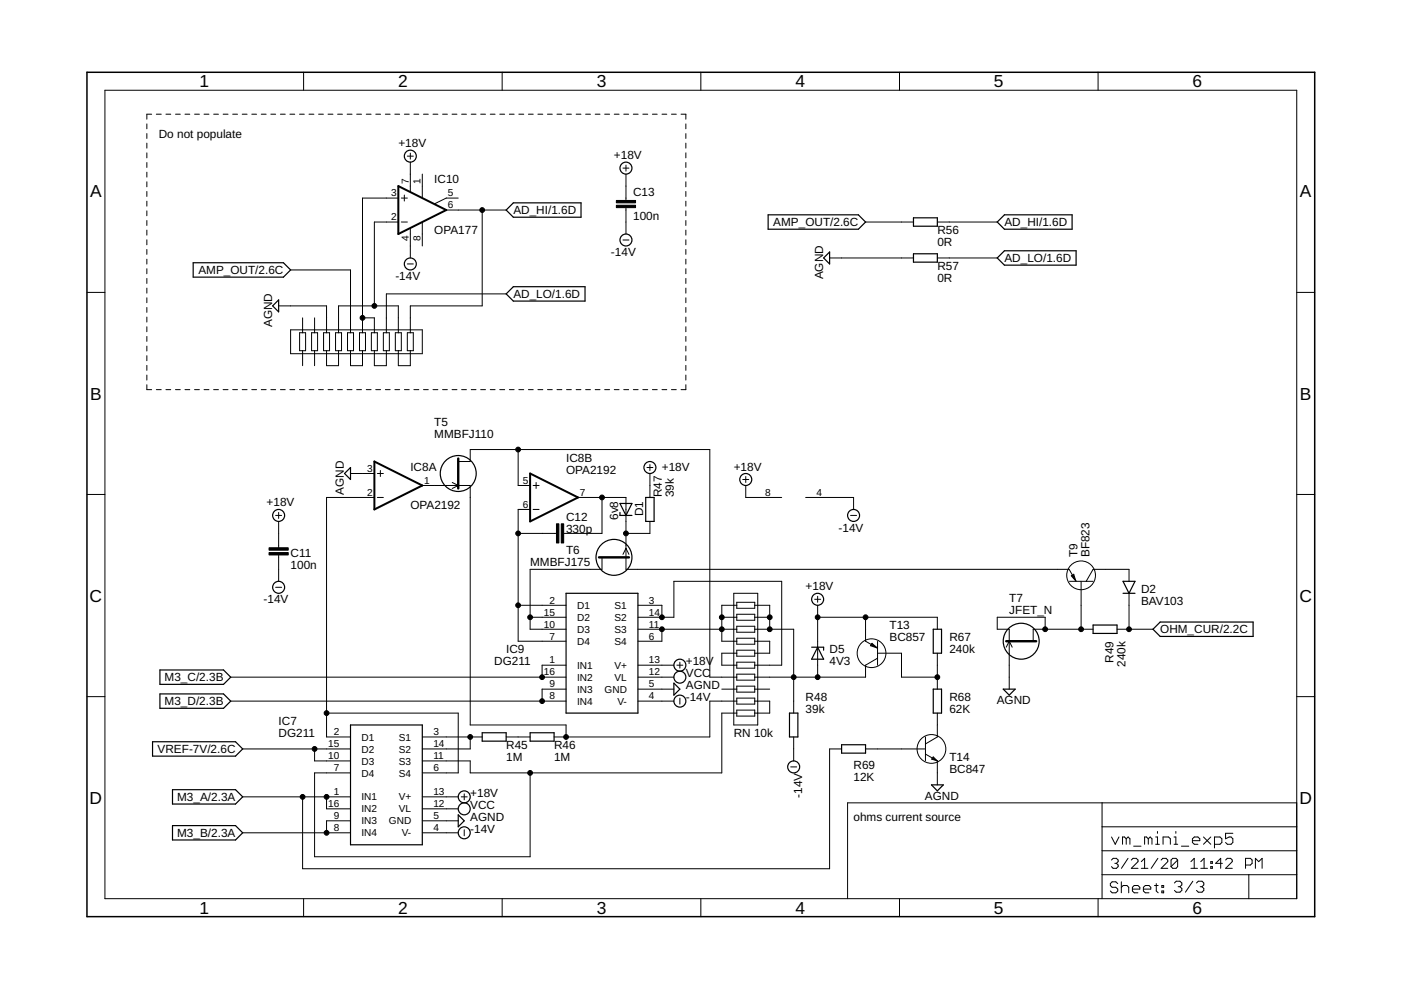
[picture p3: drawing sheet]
<svg xmlns="http://www.w3.org/2000/svg" width="297mm" height="210mm" viewBox="0 0 297 210" stroke-linecap="round" stroke-linejoin="round" font-family="sans-serif">
<g fill="none" stroke="#000" stroke-width=".21">
<path d="M22.2 19.1h252.7v171.4h-252.7zM64.4 15.3v3.8M106.5 15.3v3.8M148.6 15.3v3.8M190.7 15.3v3.8M232.8 15.3v3.8M31.1 26.3v1M31.1 28.3v1.1M31.1 30.4v1M31.1 32.4v1.1M31.1 34.5v1M31.1 36.5v1"/>
<path d="M31.1 38.5v1.1M32.2 24.2h-1.1v1.1M33.1 24.2h1.1M35.2 24.2h1M37.2 24.2h1M39.2 24.2h1M41.3 24.2h1M43.3 24.2h1M45.3 24.2h1M47.3 24.2h1M49.3 24.2h1.1M51.4 24.2h1"/>
<path d="M53.4 24.2h1M55.4 24.2h1M57.4 24.2h1M59.5 24.2h1M61.5 24.2h1M63.5 24.2h1M65.5 24.2h1M67.5 24.2h1.1M69.6 24.2h1M71.6 24.2h1M73.6 24.2h1M75.6 24.2h1"/>
<path d="M77.7 24.2h1M79.7 24.2h1M81.7 24.2h1M83.7 24.2h1M85.7 24.2h1.1M86.4 33.1h1.2M87 32.5v1.2M87 34.4v6.2M87.8 24.2h1M89.5 36.9v5M89.8 24.2h1M91.8 24.2h1"/>
<path d="M93.8 24.2h1M95.8 24.2h1.1M97.9 24.2h1M99.9 24.2h1M101.9 24.2h1M103.9 24.2h1.1M106 24.2h1M108 24.2h1M110 24.2h1M112 24.2h1.1M114 24.2h1.1M116.1 24.2h1"/>
<path d="M118.1 24.2h1M120.1 24.2h1M122.2 24.2h1M124.2 24.2h1M126.2 24.2h1M128.2 24.2h1M130.2 24.2h1.1M132.1 35.6h1.2M132.2 24.2h1.1M132.7 35v1.3M132.7 36.9v5.6M134.3 24.2h1"/>
<path d="M136.3 24.2h1M138.3 24.2h1M140.4 24.2h1M142.4 24.2h1M144.4 24.2h1v1.1M145.4 26.3v1M145.4 28.3v1.1M145.4 30.4v1M145.4 32.4v1.1M145.4 34.5v1M145.4 36.5v1M145.4 38.5v1.1"/>
<path d="M31.1 40.6v1.1M31.1 42.7v1M31.1 44.7v1M31.1 46.8v1M31.1 48.8v1M31.1 50.8v1.1M31.1 52.9v1M31.1 54.9v1.1M31.1 57v1M31.1 59v1.1M61.6 57.2h12.7v13.3M84.5 42h-7.6v28.5"/>
<path d="M84.5 47.1h-5.1v17.8M85.1 42h1.3M85.1 47.1h1.3M85.7 41.4v1.2M86.4 56h1.2M87 48.5v6.2M89.5 47.1v5.1M94.6 44.5h12.7M97.2 42h-2.6l-2.4 1.2M102.2 44.5v20.4h-15.2v5.6M132.1 50.9h1.2M132.7 44v5.6"/>
<path d="M145.4 40.6v1.1M145.4 42.7v1M145.4 44.7v1M145.4 46.8v1M145.4 48.8v1M145.4 50.8v1.1M145.4 52.9v1M145.4 54.9v1.1M145.4 57v1M145.4 59v1.1M175.9 54.7h17.8M183.5 47.1h10.2"/>
<path d="M198.7 47.1h12.7M198.7 54.7h12.7M18.4 62h3.8M31.1 61.1v1M31.1 63.1v1.1M31.1 65.2v1M31.1 67.2v1.1M31.1 69.3v1M31.1 71.3v1.1M31.1 73.4v1M31.1 75.4v1.1M31.1 77.5v1"/>
<path d="M31.1 79.5v1.1M59.1 64.9h10.1v5.6M61.6 69.9h27.9v5.1h-27.9zM63.5 70.5h1.3v3.9h-1.3zM64.2 67.4v3.1M64.2 74.4v3.1M66.1 70.5h1.2v3.9h-1.2zM66.7 67.4v3.1M66.7 74.4v3.1M68.6 70.5h1.3v3.9h-1.3zM69.2 74.4v3.1h2.6v-3.1M71.1 70.5h1.3v3.9h-1.3z"/>
<path d="M71.8 70.5v-5.6h12.7v5.6M73.7 70.5h1.3v3.9h-1.3zM74.3 74.4v3.1h2.6v-3.1M76.2 70.5h1.3v3.9h-1.3zM76.9 67.4h2.5v3.1M78.7 70.5h1.3v3.9h-1.3zM79.4 74.4v3.1h2.5v-3.1M81.3 70.5h1.2v3.9h-1.2zM83.8 70.5h1.3v3.9h-1.3zM84.5 74.4v3.1h2.5v-3.1M86.4 70.5h1.2v3.9h-1.2zM107.3 62.3h-25.4v8.2"/>
<path d="M145.4 61.1v1M145.4 63.1v1.1M145.4 65.2v1M145.4 67.2v1.1M145.4 69.3v1M145.4 71.3v1.1M145.4 73.4v1M145.4 75.4v1.1M145.4 77.5v1M145.4 79.5v1.1M274.9 62h3.8M31.1 81.6v1h1.1"/>
<path d="M33.1 82.6h1.1M35.2 82.6h1M37.2 82.6h1M39.2 82.6h1M41.3 82.6h1M43.3 82.6h1M45.3 82.6h1M47.3 82.6h1M49.3 82.6h1.1M51.4 82.6h1M53.4 82.6h1M55.4 82.6h1"/>
<path d="M57.4 82.6h1M59.5 82.6h1M61.5 82.6h1M63.5 82.6h1M65.5 82.6h1M67.5 82.6h1.1M69.6 82.6h1M71.6 82.6h1M73.6 82.6h1M75.6 82.6h1M77.7 82.6h1M79.7 82.6h1"/>
<path d="M80.6 99.8v1.2M81.7 82.6h1M83.7 82.6h1M85.7 82.6h1.1M87.8 82.6h1M89.8 82.6h1M91.8 82.6h1M93.8 82.6h1M95.8 82.6h1.1M97.2 97.9h2.5v-2.6h50.8v48.3h5.7M97.9 82.6h1M99.9 82.6h1"/>
<path d="M101.9 82.6h1M103.9 82.6h1.1M106 82.6h1M108 82.6h1M109.9 95.3v7.6h2.5M110 82.6h1M112 82.6h1.1M114 82.6h1.1M116.1 82.6h1M118.1 82.6h1M120.1 82.6h1M122.2 82.6h1"/>
<path d="M124.2 82.6h1M126.2 82.6h1M128.2 82.6h1M130.2 82.6h1.1M132.2 82.6h1.1M134.3 82.6h1M136.3 82.6h1M137.2 99.1h1.2M137.8 98.5v1.3M138.3 82.6h1M140.4 82.6h1M142.4 82.6h1"/>
<path d="M145.4 81.6v1h-1M18.4 104.8h3.8M58.4 109.3h1.3M59.1 108.6v1.3M59.1 110.6v5.5M59.1 117.7v5.6M74.3 100.4h5.1M79.4 105.5h-10.2v50.8h5.1M80 100.4h1.3M80 105.5h1.3M89.5 102.9h10.2v50.8h20.3v2.6M95.9 102.3l1.3 .6-1.3 .7"/>
<path d="M109.9 113.1h8.1M112.4 108h-2.5v28h10.1M113 102.9h1.3M113 108h1.3M113.7 102.3v1.3M122.6 105.5h10.1v15.2h94l1.4 2.5M127.6 118.2v2.5h-15.2v12.7h7.6M127.6 105.5v7.6h-8.1M132.1 117.5l.6-1.2 .6 1.2M137.8 100.4v5.1M137.8 110.6v2.5h-5.1M157.5 101.7h1.2"/>
<path d="M158.1 102.9v2.6h7.6M158.1 101v1.3M170.8 105.5h10.2v2.5M180.3 109.3h1.3M274.9 104.8h3.8M58.4 124.5h1.3M109.9 128.3h10.1M112.4 130.9h7.6M135.3 128.3h5v2.6M135.3 130.9h7.6v-7.6h22.8v17.7h-5.7M135.3 133.4h20.9M140.3 133.4v2.6h-5"/>
<path d="M153 130.9h3.2M155.6 125.8h5.1v27.9h-5.1zM156.2 128.3h-3.2v7.7h3.2M156.2 127.7h3.8v1.3h-3.8zM156.2 130.2h3.8v1.3h-3.8zM156.2 132.8h3.8v1.2h-3.8zM156.2 135.3h3.8v1.3h-3.8zM156.2 137.9h3.8v1.2h-3.8zM156.2 138.5h-3.2v2.5h3.2M160 128.3h3.2v5.1M160 130.9h3.2M160 133.4h8.3v17.8"/>
<path d="M160 136h3.2v2.5h-3.2M172.7 127.1h1.3M173.4 130.9h25.3v2.5M173.4 126.4v1.3M173.4 128.3v15.3M183.5 130.9v5.1l2.5 1.4M184.8 136.5l.8 .6-.9-.3M184.9 136.4l1.1 1-1.4-.5zM186.1 138.5h5v5.1h7.6M186.1 139.6l-2.6 1.4v2.6h-23.5M186.1 136v5M198.7 138.5v7.6"/>
<path d="M213.3 137.2l.7-1.2 .6 1.2M221.6 133.4v-2.5h-10.2v2.5h2.6v12.7M226.7 123.3h5.1M227.1 122.1l.5-.3 .5 1.4zM227.5 121.9l.3 .9-.5-.8M229.2 123.3v10.1M230.3 123.3l1.5-2.6h7.6v2.6M231.8 133.4h-12.7v2.6M236.8 133.4h7.7M239.4 125.8v7.6M18.4 147.7h3.8M48.9 143.6h71.1"/>
<path d="M48.9 148.7h71.1M51.5 158.8h22.8M66.7 158.8v2.5h7.6M69.2 151.2h28v12.7h-7.7M89.5 156.3h12.7M99.7 156.3v2.5h-10.2M107.3 156.3h5.1M120 141h-5.1v2.6M120 146.1h-5.1v2.6M135.3 141h7.6M135.3 143.6h7.6M135.3 146.1h7.6"/>
<path d="M135.3 148.7h7.6M143.5 141h1.3M144.1 140.4v1.3M144.1 148v1.3M153 146.1h3.2M156.2 151.2h-3.2v12.7h-53.3v-2.6h-10.2M156.2 140.4h3.8v1.3h-3.8zM156.2 142.9h3.8v1.3h-3.8zM156.2 145.5h3.8v1.2h-3.8zM156.2 148h3.8v1.3h-3.8zM156.2 150.6h3.8v1.2h-3.8zM156.2 148.7h-5.7v7.6h-33"/>
<path d="M160 146.1h3.2M160 148.7h3.2v2.5h-3.2M168.3 156.3v5M178.4 158.8h-2.5v25.4h-111.7v-15.2M183.5 158.8h12.7M196.2 156.3v5M196.2 159.9l2.5 1.4v5.1M198.7 151.2v5.1l-2.5 1.4M274.9 147.7h3.8M51.5 169h22.8M51.5 176.6h22.8M69.2 169v2.5h5.1"/>
<path d="M74.3 163.9h-7.6v17.8h45.7v-17.8M74.3 174h-5.1v2.6M89.5 169h7.7M89.5 171.5h7.7M89.5 174h7.7M89.5 176.6h7.7M97.8 169h1.3M98.4 168.3v1.3M98.4 175.9v1.3M167.6 162.6h1.3M197.8 160.6l.4 .5-.5-.2M197.9 160.5l.8 .8-1.2-.3z"/>
<path d="M233.7 170.2v20.3M233.7 175.3h41.2M235.7 177.5l.8 1.5 .7-1.5M238.8 177.8l-.4-.3h-.4v1.5M238.8 177.8v1.2M238.8 177.8l.4-.3 .4 .3v1.2M240.3 179.4h1.6M243.5 177.8l-.4-.3h-.4v1.5M243.5 177.8v1.2M243.5 177.8l.4-.3 .3 .3v1.2M245 177.5h.4v1.5M245 179h.8"/>
<path d="M245.4 176.3v.4M246.6 179v-1.5h1.2l.3 .3v1.2M248.9 177.5h.4v1.5M248.9 179h.8M249.3 176.3v.4M250.5 179.4h1.5M252.8 178.2h1.6v-.4l-.4-.3h-.8l-.4 .3v.8l.4 .4h.8M255.2 177.5l1.5 1.5M256.7 177.5l-1.5 1.5M257.5 179h1.2l.4-.4v-.8l-.4-.3h-1.2v2.3M261.4 176.7h-1.6v1.1l.8-.3h.4l.4 .3v.8l-.4 .4h-.8l-.4-.4M274.9 170.2h-95.2v20.3"/>
<path d="M64.4 190.5v3.9M106.5 190.5v3.9M148.6 190.5v3.9M190.7 190.5v3.9M232.8 190.5v3.9M233.7 185.5h41.2M233.7 180.4h41.2M235.6 182.4l.4-.4h.7l.4 .4v.3l-.4 .3M236.4 183h.3M236.7 183l.4 .4v.3l-.4 .4h-.7l-.4-.4M237 187.3l-.4-.3h-.8l-.4 .3v.4l.4 .4h.8l.4 .4v.4l-.4 .4h-.8l-.4-.4M237.7 187v2.3"/>
<path d="M237.7 188.1l.4-.4h.8l.4 .4v1.2M239.2 182l-1.4 2.1M239.9 182.4l.3-.4h.7l.4 .4v.3l-1.4 1.4h1.4M240.1 188.5h1.6v-.4l-.4-.4h-.8l-.4 .4v.8l.4 .4h.8M242 182.7l.7-.7v2.1M242 184.1h1.4M242.4 188.5h1.6v-.4l-.4-.4h-.8l-.4 .4v.8l.4 .4h.8M244.8 187.7h.8M245.2 187.3v1.6l.4 .4M245.5 182l-1.4 2.1M246.2 182.4l.3-.4h.7l.4 .4v.3l-1.4 1.4h1.4M246.3 187.7h.4v.4h-.4z"/>
<path d="M246.3 188.9h.4v.4h-.4zM249 187.2l.4-.4h.8l.4 .4v.4l-.4 .4M249.7 182.4l-.4-.4h-.7l-.3 .4v1.3M249.7 182.4v1.3l-.4 .4h-.7l-.3-.4M249.7 182.4l-1.4 1.3M249.8 188h.4M250.2 188l.4 .4v.4l-.4 .4h-.8l-.4-.4M252.5 184.1h1.4M252.5 182.7l.7-.7v2.1M252.9 186.8l-1.6 2.4M253.7 187.2l.4-.4h.7l.4 .4v.4l-.4 .4M254.5 188h.3"/>
<path d="M254.6 184.1h1.4M254.6 182.7l.7-.7v2.1M254.8 188l.4 .4v.4l-.4 .4h-.7l-.4-.4M256.7 182.7h.3v.3h-.3zM256.7 183.7h.3v.4h-.3zM259.2 183h-1.5l1.1-1v2.1M259.9 182.4l.3-.4h.7l.4 .4v.3l-1.4 1.4h1.4M264.1 183.4h1l.4-.4v-.6l-.4-.4h-1v2.1M264.8 185.5v5M266.2 184.1v-2.1l.7 .7 .7-.7v2.1"/>
<circle cx="184.8" cy="138.5" r="3"/>
<circle cx="229.2" cy="122" r="3"/>
<circle cx="197.5" cy="158.8" r="3"/>
</g>
<g fill="none" stroke="#000" stroke-width=".25">
<path d="M41 55.7h19.1l1.5 1.5-1.5 1.6h-19.1zM107.3 44.5l1.5-1.5h14.4v3.1h-14.4zM162.9 45.6h19.1l1.5 1.5-1.5 1.5h-19.1zM175.9 53.4v2.6l-1.3-1.3zM193.7 46.2h5v1.8h-5zM193.7 53.8h5v1.8h-5zM211.4 47.1l1.6-1.5h14.3v3h-14.3zM211.4 54.7l1.6-1.5h15.2v3h-15.2zM59.1 63.6v2.5l-1.3-1.2zM107.3 62.3l1.5-1.5h15.2v3h-15.2zM74.3 99.1v2.6l-1.3-1.3zM131.4 106.7h2.6l-1.3 2.6z"/>
<path d="M131.4 108.6v.7h2.6M136.9 105.5h1.8v5.1h-1.8zM120 125.8h15.3v25.4h-15.3zM172.1 137.2h2.5v.7M173.4 137.2l1.2 2.6h-2.5zM197.9 133.4h1.7v5.1h-1.7zM231.8 132.5h5v1.8h-5zM238.1 123.3h2.5l-1.2 2.5zM238.1 125.8h2.5M244.5 133.4l1.5-1.5h19.7v3h-19.7zM32.3 157.3h17.6l1.6 1.5-1.6 1.5h-17.6zM33.9 142h13.5l1.5 1.6-1.5 1.5h-13.5z"/>
<path d="M33.9 147.1h13.5l1.5 1.6-1.5 1.5h-13.5zM74.3 153.7h15.2v25.4h-15.2zM102.2 155.4h5.1v1.7h-5.1zM112.4 155.4h5.1v1.7h-5.1zM142.9 144.8l1.2 1.3-1.2 1.3zM167.4 151.2h1.8v5.1h-1.8zM178.4 157.9h5.1v1.8h-5.1zM197.9 146.1h1.7v5.1h-1.7zM212.7 146.1h2.5l-1.2 1.3zM36.6 167.4h13.3l1.6 1.6-1.6 1.5h-13.3zM36.6 175h13.3l1.6 1.6-1.6 1.5h-13.3zM97.2 172.8l1.2 1.2-1.2 1.3z"/>
<path d="M197.5 166.4h2.5l-1.3 1.3z"/>
<circle cx="87" cy="33.1" r="1.27"/>
<circle cx="132.7" cy="35.6" r="1.27"/>
<circle cx="87" cy="56" r="1.27"/>
<circle cx="132.7" cy="50.9" r="1.27"/>
<circle cx="137.8" cy="99.1" r="1.27"/>
<circle cx="59.1" cy="109.3" r="1.27"/>
<circle cx="97.2" cy="100.4" r="3.8"/>
<circle cx="130.2" cy="118.2" r="3.8"/>
<circle cx="158.1" cy="101.7" r="1.27"/>
<circle cx="181" cy="109.3" r="1.27"/>
<circle cx="59.1" cy="124.5" r="1.27"/>
<circle cx="173.4" cy="127.1" r="1.27"/>
<circle cx="216.5" cy="136" r="3.8"/>
<circle cx="144.1" cy="143.6" r="1.27"/>
<circle cx="144.1" cy="141" r="1.27"/>
<circle cx="144.1" cy="148.7" r="1.27"/>
<circle cx="98.4" cy="171.5" r="1.27"/>
<circle cx="98.4" cy="169" r="1.27"/>
<circle cx="98.4" cy="176.6" r="1.27"/>
<circle cx="168.3" cy="162.6" r="1.27"/>
</g>
<path d="M97.2 97.2v6.4M127 118.2h6.3M213.3 136h6.4" fill="none" stroke="#000" stroke-width=".51"/>
<path d="M18.4 15.3h260.3v179.1h-260.3z" fill="none" stroke="#000" stroke-width=".32"/>
<path d="M84.5 39.5l10.1 5-10.1 5.1zM79.4 97.9l10.1 5-10.1 5.1zM112.4 100.4l10.2 5.1-10.2 5.1z" fill="none" stroke="#000" stroke-width=".42"/>
<path d="M130.7 43.5h4v.5h-4zM130.7 42.5h4v.5h-4zM57 117.2h4.1v.5h-4.1zM57 116.1h4.1v.5h-4.1zM118 111.1h.5v4h-.5zM119 111.1h.5v4h-.5z" fill="#000" stroke="#000" stroke-width=".21"/>
<g fill="#000" stroke="#000" stroke-width=".21">
<circle cx="102.2" cy="44.5" r=".51"/>
<circle cx="76.9" cy="67.4" r=".51"/>
<circle cx="79.4" cy="64.9" r=".51"/>
<circle cx="109.9" cy="95.3" r=".51"/>
<circle cx="109.9" cy="113.1" r=".51"/>
<circle cx="127.6" cy="105.5" r=".51"/>
<circle cx="132.7" cy="113.1" r=".51"/>
<circle cx="109.9" cy="128.3" r=".51"/>
<circle cx="112.4" cy="130.9" r=".51"/>
<circle cx="140.3" cy="133.4" r=".51"/>
<circle cx="140.3" cy="130.9" r=".51"/>
<circle cx="153" cy="130.9" r=".51"/>
<circle cx="153" cy="133.4" r=".51"/>
<circle cx="163.2" cy="133.4" r=".51"/>
<circle cx="163.2" cy="130.9" r=".51"/>
<circle cx="173.4" cy="130.9" r=".51"/>
<circle cx="183.5" cy="130.9" r=".51"/>
<circle cx="221.6" cy="133.4" r=".51"/>
<circle cx="229.2" cy="133.4" r=".51"/>
<circle cx="239.4" cy="133.4" r=".51"/>
<circle cx="66.7" cy="158.8" r=".51"/>
<circle cx="69.2" cy="151.2" r=".51"/>
<circle cx="99.7" cy="156.3" r=".51"/>
<circle cx="114.9" cy="148.7" r=".51"/>
<circle cx="114.9" cy="143.6" r=".51"/>
<circle cx="120" cy="156.3" r=".51"/>
<circle cx="168.3" cy="143.6" r=".51"/>
<circle cx="173.4" cy="143.6" r=".51"/>
<circle cx="198.7" cy="143.6" r=".51"/>
<circle cx="64.2" cy="169" r=".51"/>
<circle cx="69.2" cy="169" r=".51"/>
<circle cx="69.2" cy="176.6" r=".51"/>
<circle cx="112.4" cy="163.9" r=".51"/>
</g>
<g font-size="3.7">
<text x="42.3" y="18.5">1</text>
<text x="84.4" y="18.5">2</text>
<text x="126.5" y="18.5">3</text>
<text x="168.6" y="18.5">4</text>
<text x="210.7" y="18.5">5</text>
<text x="252.9" y="18.5">6</text>
<text x="19.1" y="41.9">A</text>
<text x="275.6" y="41.9">A</text>
<text x="19.1" y="84.7">B</text>
<text x="275.6" y="84.7">B</text>
<text x="19" y="127.6">C</text>
<text x="275.5" y="127.6">C</text>
<text x="19" y="170.4">D</text>
<text x="275.5" y="170.4">D</text>
<text x="42.3" y="193.7">1</text>
<text x="84.4" y="193.7">2</text>
<text x="126.5" y="193.7">3</text>
<text x="168.6" y="193.7">4</text>
<text x="210.7" y="193.7">5</text>
<text x="252.9" y="193.7">6</text>
</g>
<g font-size="2.5">
<text x="33.7" y="29.3">Do not populate</text>
<text x="84.5" y="31.2">+18V</text>
<text x="130.2" y="33.7">+18V</text>
<text x="92.1" y="38.8">IC10</text>
<text x="134.2" y="41.6">C13</text>
<text x="108.8" y="45.4">AD_HI/1.6D</text>
<text x="134.2" y="46.7">100n</text>
<text x="163.9" y="48">AMP_OUT/2.6C</text>
<text x="213" y="48">AD_HI/1.6D</text>
<text x="92.1" y="49.6">OPA177</text>
<text x="198.7" y="52.1">0R</text>
<text x="198.7" y="49.6">R56</text>
<text x="42.1" y="58.1">AMP_OUT/2.6C</text>
<text x="83.8" y="59.4">-14V</text>
<text x="129.5" y="54.3">-14V</text>
<text x="174.5" y="59.2" transform="rotate(-90 174.5 59.2)">AGND</text>
<text x="198.7" y="59.8">0R</text>
<text x="198.7" y="57.2">R57</text>
<text x="213" y="55.6">AD_LO/1.6D</text>
<text x="108.8" y="63.2">AD_LO/1.6D</text>
<text x="57.7" y="69.4" transform="rotate(-90 57.7 69.4)">AGND</text>
<text x="92.1" y="92.8">MMBFJ110</text>
<text x="92.1" y="90.2">T5</text>
<text x="87" y="99.8">IC8A</text>
<text x="120" y="100.4">OPA2192</text>
<text x="120" y="97.9">IC8B</text>
<text x="140.3" y="99.8">+18V</text>
<text x="155.6" y="99.8">+18V</text>
<text x="56.5" y="107.4">+18V</text>
<text x="72.9" y="104.9" transform="rotate(-90 72.9 104.9)">AGND</text>
<text x="140.3" y="105.5" transform="rotate(-90 140.3 105.5)">R47</text>
<text x="142.9" y="105.5" transform="rotate(-90 142.9 105.5)">39k</text>
<text x="87" y="108">OPA2192</text>
<text x="120" y="113.1">330p</text>
<text x="120" y="110.6">C12</text>
<text x="131.1" y="110.3" transform="rotate(-90 131.1 110.3)">6v8</text>
<text x="136.4" y="109.4" transform="rotate(-90 136.4 109.4)">D1</text>
<text x="177.8" y="112.7">-14V</text>
<text x="61.6" y="118.2">C11</text>
<text x="112.4" y="119.9">MMBFJ175</text>
<text x="120" y="117.4">T6</text>
<text x="228.5" y="118.2" transform="rotate(-90 228.5 118.2)">T9</text>
<text x="231" y="118.2" transform="rotate(-90 231 118.2)">BF823</text>
<text x="61.6" y="120.7">100n</text>
<text x="170.8" y="125.2">+18V</text>
<text x="241.9" y="125.8">D2</text>
<text x="55.9" y="127.9">-14V</text>
<text x="214" y="130.1">JFET_N</text>
<text x="214" y="127.6">T7</text>
<text x="241.9" y="128.3">BAV103</text>
<text x="188.6" y="135.9">BC857</text>
<text x="188.6" y="133.4">T13</text>
<text x="201.3" y="135.9">R67</text>
<text x="246" y="134.3">OHM_CUR/2.2C</text>
<text x="104.8" y="141">DG211</text>
<text x="107.3" y="138.5">IC9</text>
<text x="145.4" y="141">+18V</text>
<text x="145.4" y="143.6">VCC</text>
<text x="175.9" y="141">4V3</text>
<text x="175.9" y="138.5">D5</text>
<text x="201.3" y="138.5">240k</text>
<text x="236.1" y="140.5" transform="rotate(-90 236.1 140.5)">R49</text>
<text x="238.6" y="141.4" transform="rotate(-90 238.6 141.4)">240k</text>
<text x="34.9" y="144.5">M3_C/2.3B</text>
<text x="34.9" y="149.5">M3_D/2.3B</text>
<text x="145.4" y="146.1">AGND</text>
<text x="145.4" y="148.6">-14V</text>
<text x="170.8" y="148.6">R48</text>
<text x="201.3" y="148.6">R68</text>
<text x="211.3" y="149.3">AGND</text>
<text x="59.1" y="153.7">IC7</text>
<text x="170.8" y="151.2">39k</text>
<text x="201.3" y="151.2">62K</text>
<text x="33.4" y="159.7">VREF-7V/2.6C</text>
<text x="59.1" y="156.3">DG211</text>
<text x="107.3" y="161.3">1M</text>
<text x="107.3" y="158.8">R45</text>
<text x="117.5" y="161.3">1M</text>
<text x="117.5" y="158.8">R46</text>
<text x="155.6" y="156.3">RN 10k</text>
<text x="201.3" y="161.3">T14</text>
<text x="181" y="165.7">12K</text>
<text x="181" y="163.1">R69</text>
<text x="201.3" y="163.9">BC847</text>
<text x="37.6" y="169.8">M3_A/2.3A</text>
<text x="99.7" y="169">+18V</text>
<text x="99.7" y="171.5">VCC</text>
<text x="170" y="169.2" transform="rotate(-90 170 169.2)">-14V</text>
<text x="196.1" y="169.6">AGND</text>
<text x="37.6" y="177.5">M3_B/2.3A</text>
<text x="99.7" y="174">AGND</text>
<text x="99.7" y="176.6">-14V</text>
<text x="181" y="174">ohms current source</text>
</g>
<g font-size="2.1">
<text x="82.9" y="41.6">3</text>
<text x="86.6" y="39.1" transform="rotate(-90 86.6 39.1)">7</text>
<text x="89.2" y="39.1" transform="rotate(-90 89.2 39.1)">1</text>
<text x="95" y="41.6">5</text>
<text x="82.9" y="46.7">2</text>
<text x="95" y="44.2">6</text>
<text x="86.6" y="51.2" transform="rotate(-90 86.6 51.2)">4</text>
<text x="89.2" y="51.2" transform="rotate(-90 89.2 51.2)">8</text>
<text x="77.8" y="100">3</text>
<text x="77.8" y="105.1">2</text>
<text x="89.9" y="102.6">1</text>
<text x="110.9" y="107.7">6</text>
<text x="110.9" y="102.6">5</text>
<text x="122.9" y="105.1">7</text>
<text x="162.2" y="105.1">8</text>
<text x="173.1" y="105.1">4</text>
<text x="115.3" y="130.5">15</text>
<text x="116.5" y="128">2</text>
<text x="122.4" y="129.1">D1</text>
<text x="122.4" y="131.6">D2</text>
<text x="130.3" y="129.1">S1</text>
<text x="130.3" y="131.6">S2</text>
<text x="137.6" y="128">3</text>
<text x="137.6" y="130.5">14</text>
<text x="115.3" y="133.1">10</text>
<text x="116.5" y="135.6">7</text>
<text x="122.4" y="134.2">D3</text>
<text x="122.4" y="136.7">D4</text>
<text x="130.3" y="134.2">S3</text>
<text x="130.3" y="136.7">S4</text>
<text x="137.6" y="133.1">11</text>
<text x="137.6" y="135.6">6</text>
<text x="115.3" y="143.2">16</text>
<text x="116.5" y="140.7">1</text>
<text x="122.4" y="141.8">IN1</text>
<text x="130.3" y="141.8">V+</text>
<text x="137.6" y="140.7">13</text>
<text x="137.6" y="143.2">12</text>
<text x="116.5" y="145.7">9</text>
<text x="116.5" y="148.3">8</text>
<text x="122.4" y="144.3">IN2</text>
<text x="122.4" y="146.9">IN3</text>
<text x="122.4" y="149.4">IN4</text>
<text x="128.2" y="146.9">GND</text>
<text x="130.3" y="144.3">VL</text>
<text x="130.9" y="149.4">V-</text>
<text x="137.6" y="145.7">5</text>
<text x="137.6" y="148.3">4</text>
<text x="70.8" y="155.9">2</text>
<text x="91.9" y="155.9">3</text>
<text x="69.6" y="158.4">15</text>
<text x="69.6" y="161">10</text>
<text x="76.6" y="157">D1</text>
<text x="76.6" y="159.6">D2</text>
<text x="84.6" y="157">S1</text>
<text x="84.6" y="159.6">S2</text>
<text x="91.9" y="158.4">14</text>
<text x="91.9" y="161">11</text>
<text x="70.8" y="163.5">7</text>
<text x="76.6" y="162.1">D3</text>
<text x="76.6" y="164.6">D4</text>
<text x="84.6" y="162.1">S3</text>
<text x="84.6" y="164.6">S4</text>
<text x="91.9" y="163.5">6</text>
<text x="69.6" y="171.1">16</text>
<text x="70.8" y="168.6">1</text>
<text x="70.8" y="173.7">9</text>
<text x="76.6" y="169.7">IN1</text>
<text x="76.6" y="172.3">IN2</text>
<text x="84.5" y="169.7">V+</text>
<text x="84.6" y="172.3">VL</text>
<text x="91.9" y="168.6">13</text>
<text x="91.9" y="171.1">12</text>
<text x="91.9" y="173.7">5</text>
<text x="70.8" y="176.2">8</text>
<text x="76.6" y="174.8">IN3</text>
<text x="76.6" y="177.3">IN4</text>
<text x="82.5" y="174.8">GND</text>
<text x="85.2" y="177.3">V-</text>
<text x="91.9" y="176.2">4</text>
</g>
</svg>
